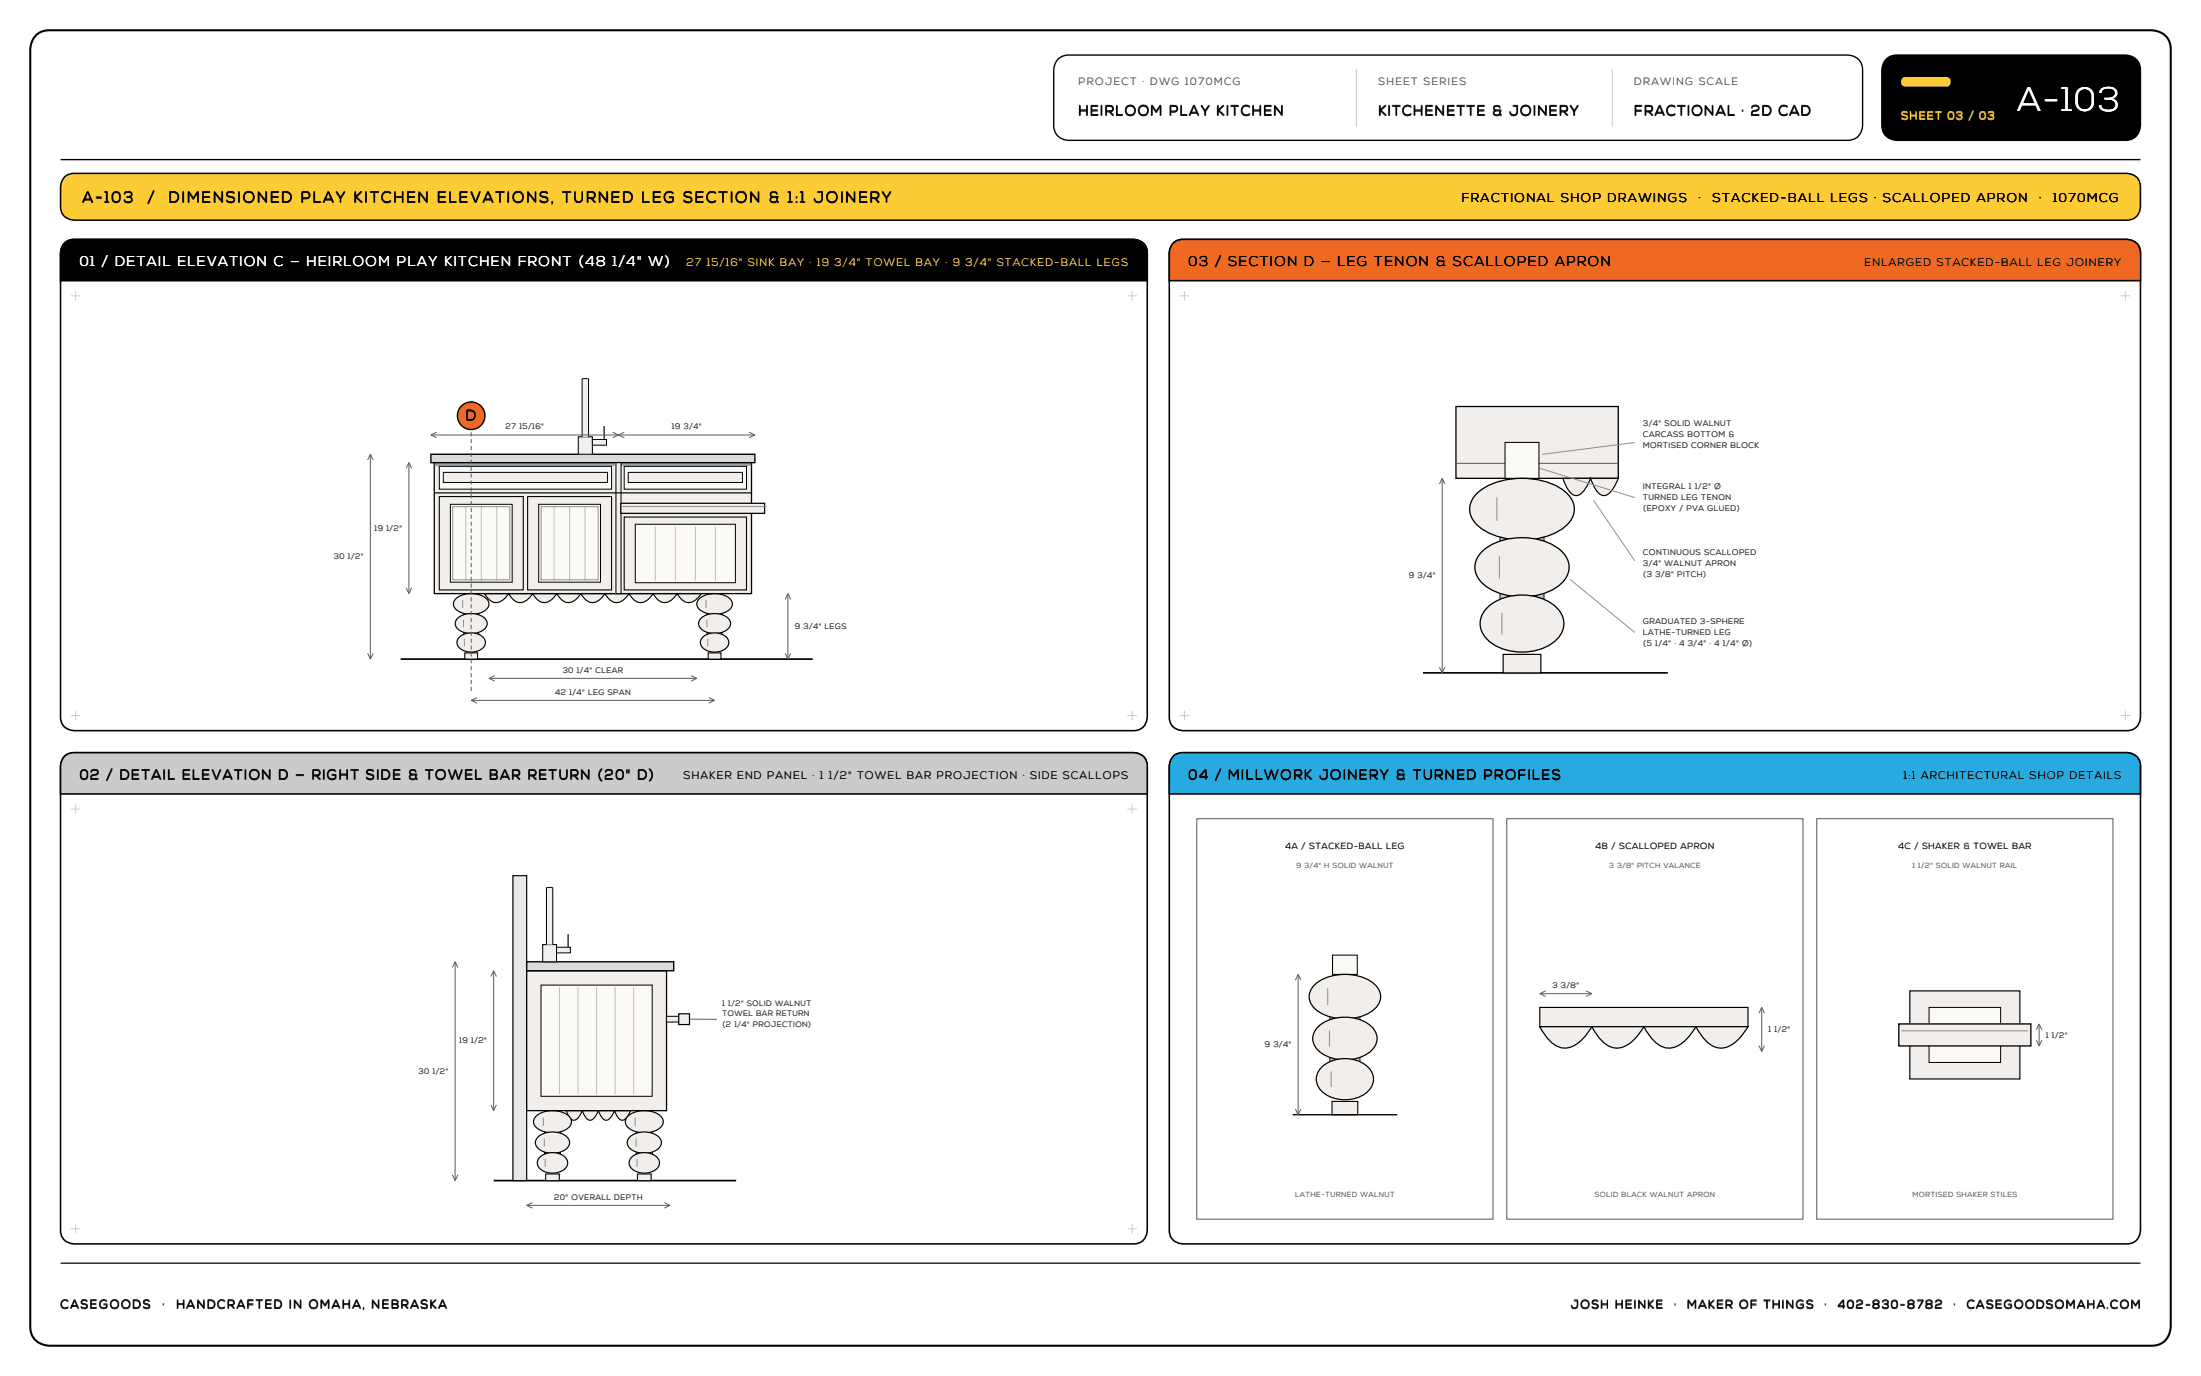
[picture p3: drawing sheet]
<svg xmlns="http://www.w3.org/2000/svg" width="564mm" height="353mm" viewBox="0 0 564 353" stroke-linecap="round" stroke-linejoin="round" font-family="sans-serif">
<path d="M9.5 8.8l.8-.5 1.1-.4 1.3-.1h539a4.8 4.8 0 0 1 5 4.9v327.4a4.8 4.8 0 0 1-5 4.9h-539a4.8 4.8 0 0 1-4.9-4.9v-327.4l.1-1.1a5.1 5.1 0 0 1 1.6-2.8z" fill="#fff" stroke="#000" stroke-width=".53"/>
<path d="M271.4 15.1l1.6-.9 1.1-.1h199.7a3.8 3.8 0 0 1 3.9 3.9v14.1a3.8 3.8 0 0 1-3.9 3.9h-199.7a3.8 3.8 0 0 1-3.9-3.9l.1-14.6a4.3 4.3 0 0 1 1.1-2.4z" fill="#fff" stroke="#000" stroke-width=".35"/>
<path d="M347.8 17.6v14.9M413.5 17.6v14.9" fill="none" stroke="#cbcbcb" stroke-width=".26"/>
<path d="M483.7 15.1l1.6-.9 1.2-.1h58.5a3.8 3.8 0 0 1 3.9 3.9v14.1a3.8 3.8 0 0 1-3.9 3.9h-58.5a3.8 3.8 0 0 1-3.9-3.9v-14.6a4.3 4.3 0 0 1 1.1-2.4z" fill="#000" stroke="#000" stroke-width=".35"/>
<path d="M487.8 20.1l.8-.3h10.6a1.25 1.25 0 0 1 1.1 1.2 1.25 1.25 0 0 1-1.1 1.2h-10.6a1.25 1.25 0 0 1-1.1-.8 1.25 1.25 0 0 1 .3-1.3z" fill="#fdcb33"/>
<path d="M15.5 40.9h533.4" fill="none" stroke="#000" stroke-width=".35"/>
<path d="M16.4 45.6l.6-.6 .9-.4 1.1-.2h526.4a3.5 3.5 0 0 1 3.5 3.6v4.9a3.5 3.5 0 0 1-3.5 3.5h-526.4a3.5 3.5 0 0 1-3.5-3.5v-5.1l.2-.9z" fill="#fdcb33" stroke="#000" stroke-width=".39"/>
<path d="M15.5 323.9h533.4" fill="none" stroke="#000" stroke-width=".32"/>
<path d="M16.4 62.5l.6-.6 .9-.4 1.1-.1h271.7a3.5 3.5 0 0 1 3.5 3.5v118.9a3.5 3.5 0 0 1-3.5 3.5h-271.7a3.5 3.5 0 0 1-3.5-3.5v-118.9l.2-1.1z" fill="#fff" stroke="#000" stroke-width=".41"/>
<path d="M16.4 62.5l.6-.6 .9-.4 1.1-.1h271.7a3.5 3.5 0 0 1 3.5 3.5v7.1h-278.7v-7.2l.2-1z" fill="#000" stroke="#000" stroke-width=".41"/>
<path d="M18.2 75.8h2.4M19.4 74.6v2.5M289.1 75.8h2.5M290.3 74.6v2.5M18.2 183.4h2.4M19.4 182.2v2.5M289.1 183.4h2.5M290.3 182.2v2.5" fill="none" stroke="#cbcbcb" stroke-width=".26"/>
<path d="M300.7 62.5l.6-.6 .9-.4 1.2-.1h242a3.5 3.5 0 0 1 3.5 3.5v118.9a3.5 3.5 0 0 1-3.5 3.5h-242a3.5 3.5 0 0 1-3.5-3.5v-118.9l.1-1.1z" fill="#fff" stroke="#000" stroke-width=".41"/>
<path d="M300.7 62.5l.6-.6 .9-.4 1.2-.1h242a3.5 3.5 0 0 1 3.5 3.5v7.1h-249v-7.2l.1-1z" fill="#ef6922" stroke="#000" stroke-width=".41"/>
<path d="M302.5 75.8h2.5M303.7 74.6v2.5M543.8 75.8h2.5M545 74.6v2.5M302.5 183.4h2.5M303.7 182.2v2.5M543.8 183.4h2.5M545 182.2v2.5" fill="none" stroke="#cbcbcb" stroke-width=".26"/>
<path d="M16.4 194.1l.6-.6 .9-.4 1.1-.1h271.7a3.5 3.5 0 0 1 3.5 3.5v118.9a3.5 3.5 0 0 1-3.5 3.5h-271.7a3.5 3.5 0 0 1-3.5-3.5v-118.9l.2-1.1z" fill="#fff" stroke="#000" stroke-width=".41"/>
<path d="M16.4 194.1l.6-.6 .9-.4 1.1-.1h271.7a3.5 3.5 0 0 1 3.5 3.5v7.1h-278.7v-7.3l.2-.9z" fill="#cbcbcb" stroke="#000" stroke-width=".41"/>
<path d="M18.2 207.4h2.4M19.4 206.2v2.5M289.1 207.4h2.5M290.3 206.2v2.5M18.2 315h2.4M19.4 313.8v2.5M289.1 315h2.5M290.3 313.8v2.5" fill="none" stroke="#cbcbcb" stroke-width=".26"/>
<path d="M300.7 194.1l.6-.6 .9-.4 1.2-.1h242a3.5 3.5 0 0 1 3.5 3.5v118.9a3.5 3.5 0 0 1-3.5 3.5h-242a3.5 3.5 0 0 1-3.5-3.5v-118.9l.1-1.1z" fill="#fff" stroke="#000" stroke-width=".41"/>
<path d="M300.7 194.1l.6-.6 .9-.4 1.2-.1h242a3.5 3.5 0 0 1 3.5 3.5v7.1h-249v-7.3l.1-.9z" fill="#27aae0" stroke="#000" stroke-width=".41"/>
<path d="M102.7 169h105.7" fill="none" stroke="#000" stroke-width=".44"/>
<path d="M124.3 152.2h55.5a4.2 4.2 0 0 1-3.7 2.2l-.8-.3-.8-.7-.8-1.2a4.2 4.2 0 0 1-3.8 2.2l-.8-.3-.8-.7-.8-1.2a4.2 4.2 0 0 1-3.7 2.2l-.8-.3-.8-.7-.9-1.2a4.2 4.2 0 0 1-3.7 2.2l-.8-.3-.8-.7-.9-1.2a4.2 4.2 0 0 1-3.7 2.2l-.8-.3-.8-.7-.8-1.2a4.2 4.2 0 0 1-3.8 2.2l-.7-.3-.9-.7-.8-1.2a4.2 4.2 0 0 1-3.7 2.2l-.8-.3-.9-.7-.8-1.2a4.2 4.2 0 0 1-3.7 2.2l-.8-.3-.8-.7-.9-1.2a4.2 4.2 0 0 1-3.7 2.2l-.8-.3-.8-.7z" fill="#f1eeeb" stroke="#000" stroke-width=".29"/>
<path d="M119.2 167.4h3.3v1.6h-3.3z" fill="#f1eeeb"/>
<path d="M119.2 167.4h3.3v1.6h-3.3z" fill="none" stroke="#000" stroke-width=".27"/>
<path d="M118.9 156.9h3.9v.9h-3.9z" fill="#cbcbcb"/>
<path d="M118.9 156.9h3.9v.9h-3.9z" fill="none" stroke="#000" stroke-width=".26"/>
<path d="M118.9 161.8h3.9v1h-3.9z" fill="#cbcbcb"/>
<path d="M118.9 161.8h3.9v1h-3.9z" fill="none" stroke="#000" stroke-width=".26"/>
<path d="M117.1 153.4a6.5 6.5 0 0 1 7.9 .4 1.94 1.94 0 0 1-.9 2.9 6.4 6.4 0 0 1-7.5-.8 1.75 1.75 0 0 1 .5-2.5z" fill="#f1eeeb" stroke="#000" stroke-width=".3"/>
<path d="M118.6 153.8v2.1" fill="none" stroke="#8f8f8f" stroke-width=".26"/>
<path d="M117.4 158.4a5.5 5.5 0 0 1 7.2 .5 2.08 2.08 0 0 1-1.5 3.1 5.5 5.5 0 0 1-6-1.1 1.76 1.76 0 0 1 .3-2.5z" fill="#f1eeeb" stroke="#000" stroke-width=".3"/>
<path d="M118.9 158.9v1.9" fill="none" stroke="#8f8f8f" stroke-width=".26"/>
<path d="M118 163.2a4.4 4.4 0 0 1 6.4 1 2.34 2.34 0 0 1-2 2.7 4.2 4.2 0 0 1-5.1-1.6 1.89 1.89 0 0 1 .7-2.1z" fill="#f1eeeb" stroke="#000" stroke-width=".3"/>
<path d="M119.1 163.8v1.9" fill="none" stroke="#8f8f8f" stroke-width=".26"/>
<path d="M181.6 167.4h3.3v1.6h-3.3z" fill="#f1eeeb"/>
<path d="M181.6 167.4h3.3v1.6h-3.3z" fill="none" stroke="#000" stroke-width=".27"/>
<path d="M181.3 156.9h3.9v.9h-3.9z" fill="#cbcbcb"/>
<path d="M181.3 156.9h3.9v.9h-3.9z" fill="none" stroke="#000" stroke-width=".26"/>
<path d="M181.3 161.8h3.9v1h-3.9z" fill="#cbcbcb"/>
<path d="M181.3 161.8h3.9v1h-3.9z" fill="none" stroke="#000" stroke-width=".26"/>
<path d="M179.5 153.4a6.5 6.5 0 0 1 8 .4 1.94 1.94 0 0 1-1 2.9 6.4 6.4 0 0 1-7.4-.8 1.75 1.75 0 0 1 .4-2.5z" fill="#f1eeeb" stroke="#000" stroke-width=".3"/>
<path d="M181.1 153.8v2.1" fill="none" stroke="#8f8f8f" stroke-width=".26"/>
<path d="M179.9 158.4a5.5 5.5 0 0 1 7.1 .5 2.08 2.08 0 0 1-1.4 3.1 5.5 5.5 0 0 1-6.1-1.1 1.76 1.76 0 0 1 .4-2.5z" fill="#f1eeeb" stroke="#000" stroke-width=".3"/>
<path d="M181.3 158.9v1.9" fill="none" stroke="#8f8f8f" stroke-width=".26"/>
<path d="M180.4 163.2a4.4 4.4 0 0 1 6.4 1 2.34 2.34 0 0 1-1.9 2.7 4.2 4.2 0 0 1-5.2-1.6 1.89 1.89 0 0 1 .7-2.1z" fill="#f1eeeb" stroke="#000" stroke-width=".3"/>
<path d="M181.5 163.8v1.9" fill="none" stroke="#8f8f8f" stroke-width=".26"/>
<path d="M111.4 118.6h81.3v33.6h-81.3z" fill="#f1eeeb"/>
<path d="M111.4 118.6h81.3v33.6h-81.3z" fill="none" stroke="#000" stroke-width=".34"/>
<path d="M110.5 116.5h83.1v2.1h-83.1z" fill="#dbdbdb"/>
<path d="M110.5 116.5h83.1v2.1h-83.1z" fill="none" stroke="#000" stroke-width=".35"/>
<path d="M111.4 119.2h81.3" fill="none" stroke="#5c5c5c" stroke-width=".26"/>
<path d="M158 118.6h1.3v33.6h-1.3z" fill="#f1eeeb"/>
<path d="M158 118.6h1.3v33.6h-1.3z" fill="none" stroke="#000" stroke-width=".26"/>
<path d="M111.4 126.4h81.3" fill="none" stroke="#000" stroke-width=".3"/>
<path d="M112.7 119.6h44.1v5.8h-44.1z" fill="#fbfaf7"/>
<path d="M112.7 119.6h44.1v5.8h-44.1z" fill="none" stroke="#000" stroke-width=".26"/>
<path d="M113.7 121.1h42.1v2.6h-42.1z" fill="#f1eeeb"/>
<path d="M113.7 121.1h42.1v2.6h-42.1z" fill="none" stroke="#000" stroke-width=".26"/>
<path d="M112.7 127.3h21.5v23.9h-21.5z" fill="#f1eeeb"/>
<path d="M112.7 127.3h21.5v23.9h-21.5z" fill="none" stroke="#000" stroke-width=".28"/>
<path d="M115.5 129.3h15.8v20h-15.8z" fill="#fbfaf7"/>
<path d="M115.5 129.3h15.8v20h-15.8z" fill="none" stroke="#000" stroke-width=".26"/>
<path d="M119.5 129.8v18.9M123.4 129.8v18.9M127.4 129.8v18.9" fill="none" stroke="#bdbdbd" stroke-width=".26"/>
<path d="M116.1 129.9h14.6v18.8h-14.6z" fill="none" stroke="#8f8f8f" stroke-width=".26"/>
<path d="M135.3 127.3h21.5v23.9h-21.5z" fill="#f1eeeb"/>
<path d="M135.3 127.3h21.5v23.9h-21.5z" fill="none" stroke="#000" stroke-width=".28"/>
<path d="M138.1 129.3h15.9v20h-15.9z" fill="#fbfaf7"/>
<path d="M138.1 129.3h15.9v20h-15.9z" fill="none" stroke="#000" stroke-width=".26"/>
<path d="M142.1 129.8v18.9M146.1 129.8v18.9M150 129.8v18.9" fill="none" stroke="#bdbdbd" stroke-width=".26"/>
<path d="M138.8 129.9h14.6v18.8h-14.6z" fill="none" stroke="#8f8f8f" stroke-width=".26"/>
<path d="M160.1 119.6h31.3v5.8h-31.3z" fill="#fbfaf7"/>
<path d="M160.1 119.6h31.3v5.8h-31.3z" fill="none" stroke="#000" stroke-width=".26"/>
<path d="M161.1 121.1h29.3v2.6h-29.3z" fill="#f1eeeb"/>
<path d="M161.1 121.1h29.3v2.6h-29.3z" fill="none" stroke="#000" stroke-width=".26"/>
<path d="M160.1 132.6h31.3v18.6h-31.3z" fill="#f1eeeb"/>
<path d="M160.1 132.6h31.3v18.6h-31.3z" fill="none" stroke="#000" stroke-width=".28"/>
<path d="M162.9 134.4h25.7v15h-25.7z" fill="#fbfaf7"/>
<path d="M162.9 134.4h25.7v15h-25.7z" fill="none" stroke="#000" stroke-width=".26"/>
<path d="M168.1 134.9v14M173.2 134.9v14M178.3 134.9v14M183.5 134.9v14" fill="none" stroke="#bdbdbd" stroke-width=".26"/>
<path d="M159.2 129h36.9v2.6h-36.9z" fill="#f1eeeb"/>
<path d="M159.2 129h36.9v2.6h-36.9z" fill="none" stroke="#000" stroke-width=".32"/>
<path d="M159.6 129.9h37" fill="none" stroke="#8f8f8f" stroke-width=".26"/>
<path d="M148.3 112h3.6v4.5h-3.6z" fill="#edf0f2"/>
<path d="M148.3 112h3.6v4.5h-3.6z" fill="none" stroke="#000" stroke-width=".26"/>
<path d="M151.9 112.7h3.6v1.4h-3.6z" fill="#edf0f2"/>
<path d="M151.9 112.7h3.6v1.4h-3.6z" fill="none" stroke="#000" stroke-width=".26"/>
<path d="M154.9 109.2v3.5" fill="none" stroke="#000" stroke-width=".3"/>
<path d="M149.3 97.2l.8-.2 .8 .2v14.8h-1.6z" fill="#edf0f2" stroke="#000" stroke-width=".26"/>
<circle cx="120.8" cy="106.6" r="3.5" fill="#ef6922" stroke="#000" stroke-width=".37"/>
<path d="M120.8 110.8v66.6" fill="none" stroke="#5c5c5c" stroke-width=".26" stroke-dasharray="1.1 .7" stroke-linecap="butt"/>
<g fill="none" stroke="#5c5c5c" stroke-width=".26">
<path d="M95 116.5v52.5M95 116.5l-.7 1.4M95 116.5l.7 1.4M104.9 118.6v33.6M104.9 118.6l-.7 1.5M104.9 118.6l.7 1.5M110.5 111.5h83.1M110.5 111.5l1.5 .7M112 110.8l-1.5 .7M157.1 110.8l3 1.4M160.1 110.8l-3 1.4M192.1 110.8l1.5 .7"/>
<path d="M193.6 111.5l-1.5 .7M104.2 150.7l.7 1.5M105.6 150.7l-.7 1.5M202.1 152.2v16.8M202.1 152.2l-.8 1.5M202.1 152.2l.7 1.5M94.3 167.5l.7 1.5M95.7 167.5l-.7 1.5M120.8 179.6h62.5M120.8 179.6l1.5 .7M122.3 178.9l-1.5 .7M125.4 173.9h53.3"/>
<path d="M125.4 173.9l1.5 .7M126.9 173.2l-1.5 .7M177.2 173.2l1.5 .7M178.7 173.9l-1.5 .7M181.8 178.9l1.5 .7M183.3 179.6l-1.5 .7M201.3 167.5l.8 1.5M202.8 167.5l-.7 1.5"/>
</g>
<path d="M364.9 172.5h62.8" fill="none" stroke="#000" stroke-width=".42"/>
<path d="M373.4 104.2h41.6v18.4h-41.6z" fill="#f1eeeb"/>
<path d="M373.4 104.2h41.6v18.4h-41.6z" fill="none" stroke="#000" stroke-width=".34"/>
<path d="M373.4 118.8h41.6" fill="none" stroke="#5c5c5c" stroke-width=".26"/>
<path d="M386 113.4h8.7v9.2h-8.7z" fill="#fbfaf7"/>
<path d="M386 113.4h8.7v9.2h-8.7z" fill="none" stroke="#000" stroke-width=".26"/>
<path d="M400.8 122.6h14.2a9.5 9.5 0 0 1-2.8 4.2 2.01 2.01 0 0 1-2.8-1l-1.5-3.2a9.5 9.5 0 0 1-2.8 4.2 2.01 2.01 0 0 1-2.8-1z" fill="#f1eeeb" stroke="#000" stroke-width=".3"/>
<path d="M385.5 167.8h9.6v4.7h-9.6z" fill="#f1eeeb"/>
<path d="M385.5 167.8h9.6v4.7h-9.6z" fill="none" stroke="#000" stroke-width=".3"/>
<path d="M384.7 136.6h11.3v2.7h-11.3z" fill="#cbcbcb"/>
<path d="M384.7 136.6h11.3v2.7h-11.3z" fill="none" stroke="#000" stroke-width=".26"/>
<path d="M384.7 151.3h11.3v2.7h-11.3z" fill="#cbcbcb"/>
<path d="M384.7 151.3h11.3v2.7h-11.3z" fill="none" stroke="#000" stroke-width=".26"/>
<path d="M378.5 126.8a17.2 17.2 0 0 1 13.5-4.1 15.5 15.5 0 0 1 10.2 4.1 5.3 5.3 0 0 1-.9 8.2 19.8 19.8 0 0 1-18.7 2 8.9 8.9 0 0 1-5.6-5.5 5.2 5.2 0 0 1 1.5-4.7z" fill="#f1eeeb" stroke="#000" stroke-width=".34"/>
<path d="M383.9 127.5v6" fill="none" stroke="#8f8f8f" stroke-width=".26"/>
<path d="M380.4 141.1a16.8 16.8 0 0 1 19.8 0 5.4 5.4 0 0 1 0 8.7 16.8 16.8 0 0 1-19.8 0 5.4 5.4 0 0 1 0-8.7z" fill="#f1eeeb" stroke="#000" stroke-width=".34"/>
<path d="M384.5 142.5v5.8" fill="none" stroke="#8f8f8f" stroke-width=".26"/>
<path d="M381.8 155.4a14.1 14.1 0 0 1 17 0 5.6 5.6 0 0 1 0 8.9 14.1 14.1 0 0 1-17 0 5.6 5.6 0 0 1 0-8.9z" fill="#f1eeeb" stroke="#000" stroke-width=".34"/>
<path d="M419.2 113.5l-23.8 3M394.9 120.1l24.3 7.5M408.7 128.3l10.5 15.5M385.2 157.1v5.6M402.7 148.6l16.5 13.5" fill="none" stroke="#8f8f8f" stroke-width=".26"/>
<path d="M369.9 122.6v49.9M369.9 122.6l-.8 1.5M369.9 122.6l.7 1.5M369.1 171l.8 1.5M370.6 171l-.7 1.5" fill="none" stroke="#5c5c5c" stroke-width=".26"/>
<path d="M126.6 302.7h62.2" fill="none" stroke="#000" stroke-width=".44"/>
<path d="M131.5 224.5h3.6v78.2h-3.6z" fill="#e8e8e8"/>
<path d="M131.5 224.5h3.6v78.2h-3.6z" fill="none" stroke="#000" stroke-width=".3"/>
<path d="M145.2 284.7h16.5l-.4 1a2.22 2.22 0 0 1-2.1 1.5l-.5-.4-.5-.8-.6-1.3-.4 1a2.22 2.22 0 0 1-2.1 1.5l-.5-.4-.6-.8-.5-1.3-.5 1a2.23 2.23 0 0 1-2 1.5l-.6-.4-.5-.8-.6-1.3-.4 1a2.23 2.23 0 0 1-2.1 1.5l-.5-.4-.5-.8z" fill="#f1eeeb" stroke="#000" stroke-width=".29"/>
<path d="M139.9 301h3.5v1.7h-3.5z" fill="#f1eeeb"/>
<path d="M139.9 301h3.5v1.7h-3.5z" fill="none" stroke="#000" stroke-width=".27"/>
<path d="M139.6 289.8h4.1v1h-4.1z" fill="#cbcbcb"/>
<path d="M139.6 289.8h4.1v1h-4.1z" fill="none" stroke="#000" stroke-width=".26"/>
<path d="M139.6 295.1h4.1v.9h-4.1z" fill="#cbcbcb"/>
<path d="M139.6 295.1h4.1v.9h-4.1z" fill="none" stroke="#000" stroke-width=".26"/>
<path d="M137.6 286a6.9 6.9 0 0 1 8.6 .5 2.07 2.07 0 0 1-1.1 3.1 6.9 6.9 0 0 1-7.9-.9 1.87 1.87 0 0 1 .4-2.7z" fill="#f1eeeb" stroke="#000" stroke-width=".3"/>
<path d="M139.3 286.5v2.2" fill="none" stroke="#8f8f8f" stroke-width=".26"/>
<path d="M138 291.4a5.9 5.9 0 0 1 7.7 .5 2.22 2.22 0 0 1-1.6 3.3 5.9 5.9 0 0 1-6.5-1.2 1.88 1.88 0 0 1 .4-2.6z" fill="#f1eeeb" stroke="#000" stroke-width=".3"/>
<path d="M139.6 291.9v2.1" fill="none" stroke="#8f8f8f" stroke-width=".26"/>
<path d="M138.5 296.7a4.9 4.9 0 0 1 6.8 .4 2.43 2.43 0 0 1-2.1 3.5 4.5 4.5 0 0 1-5.3-1.9 1.97 1.97 0 0 1 .6-2z" fill="#f1eeeb" stroke="#000" stroke-width=".3"/>
<path d="M139.8 297.1v2" fill="none" stroke="#8f8f8f" stroke-width=".26"/>
<path d="M163.5 301h3.5v1.7h-3.5z" fill="#f1eeeb"/>
<path d="M163.5 301h3.5v1.7h-3.5z" fill="none" stroke="#000" stroke-width=".27"/>
<path d="M163.2 289.8h4.1v1h-4.1z" fill="#cbcbcb"/>
<path d="M163.2 289.8h4.1v1h-4.1z" fill="none" stroke="#000" stroke-width=".26"/>
<path d="M163.2 295.1h4.1v.9h-4.1z" fill="#cbcbcb"/>
<path d="M163.2 295.1h4.1v.9h-4.1z" fill="none" stroke="#000" stroke-width=".26"/>
<path d="M161.2 286a6.9 6.9 0 0 1 8.5 .5 2.07 2.07 0 0 1-1 3.1 6.9 6.9 0 0 1-8-.9 1.87 1.87 0 0 1 .5-2.7z" fill="#f1eeeb" stroke="#000" stroke-width=".3"/>
<path d="M162.9 286.5v2.2" fill="none" stroke="#8f8f8f" stroke-width=".26"/>
<path d="M161.6 291.4a5.9 5.9 0 0 1 7.7 .5 2.22 2.22 0 0 1-1.6 3.3 5.9 5.9 0 0 1-6.5-1.2 1.88 1.88 0 0 1 .4-2.6z" fill="#f1eeeb" stroke="#000" stroke-width=".3"/>
<path d="M163.1 291.9v2.1" fill="none" stroke="#8f8f8f" stroke-width=".26"/>
<path d="M162 296.7a4.9 4.9 0 0 1 6.8 .4 2.43 2.43 0 0 1-2.1 3.5 4.5 4.5 0 0 1-5.3-1.9 1.97 1.97 0 0 1 .6-2z" fill="#f1eeeb" stroke="#000" stroke-width=".3"/>
<path d="M163.4 297.1v2" fill="none" stroke="#8f8f8f" stroke-width=".26"/>
<path d="M135.1 248.9h35.8v35.8h-35.8z" fill="#f1eeeb"/>
<path d="M135.1 248.9h35.8v35.8h-35.8z" fill="none" stroke="#000" stroke-width=".34"/>
<path d="M138.7 252.6h28.6v28.5h-28.6z" fill="#fbfaf7"/>
<path d="M138.7 252.6h28.6v28.5h-28.6z" fill="none" stroke="#000" stroke-width=".26"/>
<path d="M143.5 253.1v27.4M148.2 253.1v27.4M153 253.1v27.4M157.8 253.1v27.4M162.5 253.1v27.4" fill="none" stroke="#bdbdbd" stroke-width=".26"/>
<path d="M135.1 246.6h37.7v2.3h-37.7z" fill="#dbdbdb"/>
<path d="M135.1 246.6h37.7v2.3h-37.7z" fill="none" stroke="#000" stroke-width=".35"/>
<path d="M170.9 260.6h4.1v1.4h-4.1z" fill="#f1eeeb"/>
<path d="M170.9 260.6h4.1v1.4h-4.1z" fill="none" stroke="#000" stroke-width=".26"/>
<path d="M174.1 259.9h2.7v2.8h-2.7z" fill="#f1eeeb"/>
<path d="M174.1 259.9h2.7v2.8h-2.7z" fill="none" stroke="#000" stroke-width=".31"/>
<path d="M139.2 242.2h3.5v4.4h-3.5z" fill="#edf0f2"/>
<path d="M139.2 242.2h3.5v4.4h-3.5z" fill="none" stroke="#000" stroke-width=".26"/>
<path d="M142.7 242.9h3.6v1.4h-3.6z" fill="#edf0f2"/>
<path d="M142.7 242.9h3.6v1.4h-3.6z" fill="none" stroke="#000" stroke-width=".26"/>
<path d="M145.7 239.5v3.4" fill="none" stroke="#000" stroke-width=".3"/>
<path d="M140.1 227.6l.9-.1 .8 .1v14.6h-1.7z" fill="#edf0f2" stroke="#000" stroke-width=".26"/>
<g fill="none" stroke="#5c5c5c" stroke-width=".26">
<path d="M306.9 209.9h76v102.7h-76zM116.7 246.6v56.1M116.7 246.6l-.7 1.5M116.7 246.6l.7 1.5M126.6 248.9v35.8M126.6 248.9l-.7 1.5M126.6 248.9l.7 1.5M177 261.3h6.8M125.9 283.3l.7 1.4M127.3 283.3l-.7 1.4M116 301.2l.7 1.5M117.4 301.2l-.7 1.5"/>
<path d="M135.1 309h36.8M135.1 309l1.4 .7M136.5 308.3l-1.4 .7M170.4 308.3l1.5 .7M171.9 309l-1.5 .7"/>
</g>
<path d="M341.7 244.9h6.4v4.9h-6.4z" fill="#fbfaf7"/>
<path d="M341.7 244.9h6.4v4.9h-6.4z" fill="none" stroke="#000" stroke-width=".26"/>
<path d="M341.6 282.4h6.6v3.4h-6.6z" fill="#f1eeeb"/>
<path d="M341.6 282.4h6.6v3.4h-6.6z" fill="none" stroke="#000" stroke-width=".29"/>
<path d="M341 259.9h7.8v2h-7.8z" fill="#cbcbcb"/>
<path d="M341 259.9h7.8v2h-7.8z" fill="none" stroke="#000" stroke-width=".26"/>
<path d="M341 270.5h7.8v1.9h-7.8z" fill="#cbcbcb"/>
<path d="M341 270.5h7.8v1.9h-7.8z" fill="none" stroke="#000" stroke-width=".26"/>
<path d="M337.2 252.4a12.7 12.7 0 0 1 15.4 0 4.1 4.1 0 0 1-.8 6.9 12.9 12.9 0 0 1-14.6-.7 4 4 0 0 1 0-6.2z" fill="#f1eeeb" stroke="#000" stroke-width=".32"/>
<path d="M340.5 253.3v4.4" fill="none" stroke="#8f8f8f" stroke-width=".26"/>
<path d="M338 263.3a10.9 10.9 0 0 1 13.8 0 4.1 4.1 0 0 1-.7 6.6 11 11 0 0 1-13.1-.7 4 4 0 0 1 0-5.9z" fill="#f1eeeb" stroke="#000" stroke-width=".32"/>
<path d="M340.9 264.2v4.1" fill="none" stroke="#8f8f8f" stroke-width=".26"/>
<path d="M339 273.6a9 9 0 0 1 12.4 .7 4.2 4.2 0 0 1-1.3 6.1 9.1 9.1 0 0 1-11.7-1.3 4.1 4.1 0 0 1 .6-5.5z" fill="#f1eeeb" stroke="#000" stroke-width=".32"/>
<path d="M341.4 274.7v4" fill="none" stroke="#8f8f8f" stroke-width=".26"/>
<path d="M331.5 285.8h26.8" fill="none" stroke="#000" stroke-width=".35"/>
<path d="M386.4 209.9h76v102.7h-76zM332.9 249.8v36M332.9 249.8l-.7 1.5M332.9 249.8l.7 1.5M332.2 284.3l.7 1.5M333.6 284.3l-.7 1.5" fill="none" stroke="#5c5c5c" stroke-width=".26"/>
<path d="M394.9 258.3h53.4v4.9h-53.4z" fill="#f1eeeb"/>
<path d="M394.9 258.3h53.4v4.9h-53.4z" fill="none" stroke="#000" stroke-width=".3"/>
<path d="M394.9 263.2h53.4a13 13 0 0 1-5.2 5.2 4.9 4.9 0 0 1-5.7-1.6l-1.2-1.5-1.3-2.1a13 13 0 0 1-5.1 5.2 4.9 4.9 0 0 1-5.7-1.6l-1.3-1.5-1.2-2.1a13 13 0 0 1-5.2 5.2 4.9 4.9 0 0 1-5.7-1.6l-1.2-1.5-1.3-2.1a13 13 0 0 1-5.1 5.2 4.9 4.9 0 0 1-5.7-1.6l-1.3-1.5z" fill="#f1eeeb" stroke="#000" stroke-width=".32"/>
<path d="M465.9 209.9h76v102.7h-76zM394.9 254.8h13.3M394.9 254.8l1.5 .7M396.4 254l-1.5 .8M406.7 254l1.5 .8M408.2 254.8l-1.5 .7M451.8 258.3v11.3M451.8 258.3l-.7 1.5M451.8 258.3l.7 1.5M451.1 268.1l.7 1.5M452.5 268.1l-.7 1.5" fill="none" stroke="#5c5c5c" stroke-width=".26"/>
<path d="M489.8 254h28.2v22.6h-28.2z" fill="#f1eeeb"/>
<path d="M489.8 254h28.2v22.6h-28.2z" fill="none" stroke="#000" stroke-width=".3"/>
<path d="M494.7 258.3h18.4v14.1h-18.4z" fill="#fbfaf7"/>
<path d="M494.7 258.3h18.4v14.1h-18.4z" fill="none" stroke="#000" stroke-width=".26"/>
<path d="M487 262.5h33.8v5.7h-33.8z" fill="#f1eeeb"/>
<path d="M487 262.5h33.8v5.7h-33.8z" fill="none" stroke="#000" stroke-width=".34"/>
<path d="M487.7 264.3h32.4" fill="none" stroke="#8f8f8f" stroke-width=".26"/>
<path d="M522.2 266.7l.7 1.5M522.9 262.5v5.7M522.9 262.5l-.7 1.5M522.9 262.5l.7 1.5M523.6 266.7l-.7 1.5" fill="none" stroke="#5c5c5c" stroke-width=".26"/>
<text font-size="8.6" fill="#fff" x="517.4" y="28.6">A-103</text>
<g font-size="4">
<text x="21.2" y="51.9">A-103</text>
<text x="37.9" y="51.9">/</text>
<text x="43.3" y="51.9">DIMENSIONED PLAY KITCHEN ELEVATIONS, TURNED LEG SECTION &amp; 1:1 JOINERY</text>
</g>
<text font-size="3.8" x="119.5" y="107.9">D</text>
<g font-size="3.7">
<text x="276.6" y="29.6">HEIRLOOM PLAY KITCHEN</text>
<text x="353.5" y="29.6">KITCHENETTE &amp; JOINERY</text>
<text x="419.1" y="29.6">FRACTIONAL · 2D CAD</text>
</g>
<g font-size="3.6" fill="#fff">
<text x="20.5" y="68.3">01 / DETAIL ELEVATION C — HEIRLOOM PLAY KITCHEN FRONT (48</text>
<text x="157.1" y="68.3">1/4&quot; W)</text>
</g>
<g font-size="3.6">
<text x="304.8" y="68.3">03 / SECTION D — LEG TENON &amp; SCALLOPED APRON</text>
<text x="20.5" y="199.8">02 / DETAIL ELEVATION D — RIGHT SIDE &amp; TOWEL BAR RETURN (20&quot; D)</text>
<text x="304.8" y="199.8">04 / MILLWORK JOINERY &amp; TURNED PROFILES</text>
</g>
<g font-size="3.2">
<text x="374.9" y="51.8">FRACTIONAL SHOP DRAWINGS</text>
<text x="435.6" y="51.8">·</text>
<text x="439.2" y="51.8">STACKED-BALL LEGS · SCALLOPED APRON</text>
<text x="522.9" y="51.8">·</text>
<text x="526.5" y="51.8">1070MCG</text>
</g>
<g font-size="3.1">
<text x="15.5" y="335.5">CASEGOODS</text>
<text x="41.6" y="335.5">·</text>
<text x="45.2" y="335.5">HANDCRAFTED IN OMAHA, NEBRASKA</text>
</g>
<g font-size="3">
<text x="402.9" y="335.5">JOSH HEINKE</text>
<text x="429.3" y="335.5">·</text>
<text x="432.7" y="335.5">MAKER OF THINGS</text>
<text x="467.9" y="335.5">·</text>
<text x="471.3" y="335.5">402-830-8782</text>
<text x="501" y="335.5">·</text>
<text x="504.4" y="335.5">CASEGOODSOMAHA.COM</text>
</g>
<text font-size="2.9" fill="#fdcb33" x="487.5" y="30.7">SHEET 03 / 03</text>
<g font-size="2.8" fill="#fdcb33">
<text x="176" y="68.2">27</text>
<text x="181.2" y="68.2">15/16&quot; SINK BAY · 19</text>
<text x="214" y="68.2">3/4&quot; TOWEL BAY · 9</text>
<text x="247.6" y="68.2">3/4&quot; STACKED-BALL LEGS</text>
</g>
<g font-size="2.8">
<text x="478.1" y="68.2">ENLARGED STACKED-BALL LEG JOINERY</text>
<text x="175.3" y="199.7">SHAKER END PANEL · 1</text>
<text x="212.6" y="199.7">1/2&quot; TOWEL BAR PROJECTION · SIDE SCALLOPS</text>
<text x="488.2" y="199.7">1:1 ARCHITECTURAL SHOP DETAILS</text>
</g>
<g font-size="2.7" fill="#5a5a5a">
<text x="276.6" y="21.9">PROJECT · DWG 1070MCG</text>
<text x="353.5" y="21.9">SHEET SERIES</text>
<text x="419.1" y="21.9">DRAWING SCALE</text>
</g>
<g font-size="2.3">
<text x="329.6" y="217.7">4A / STACKED-BALL LEG</text>
<text x="409.2" y="217.7">4B / SCALLOPED APRON</text>
<text x="486.8" y="217.7">4C / SHAKER &amp; TOWEL BAR</text>
</g>
<g font-size="2" fill="#242424">
<text x="129.7" y="110.1">27</text>
<text x="133.2" y="110.1">15/16&quot;</text>
<text x="172.3" y="110.1">19</text>
<text x="175.3" y="110.1">3/4&quot;</text>
<text x="421.4" y="109.2">3/4&quot; SOLID WALNUT</text>
<text x="421.4" y="112.1">CARCASS BOTTOM &amp;</text>
<text x="421.4" y="114.9">MORTISED CORNER BLOCK</text>
<text x="421.4" y="125.5">INTEGRAL 1</text>
<text x="434.7" y="125.5">1/2&quot; Ø</text>
<text x="421.4" y="128.3">TURNED LEG TENON</text>
<text x="421.4" y="131.1">(EPOXY / PVA GLUED)</text>
<text x="96.1" y="136.1">19</text>
<text x="99.1" y="136.1">1/2&quot;</text>
<text x="85.6" y="143.4">30</text>
<text x="89.2" y="143.4">1/2&quot;</text>
<text x="421.4" y="142.4">CONTINUOUS SCALLOPED</text>
<text x="361.3" y="148.3">9</text>
<text x="363.5" y="148.3">3/4&quot;</text>
<text x="421.4" y="145.2">3/4&quot; WALNUT APRON</text>
<text x="421.4" y="148">(3</text>
<text x="424.5" y="148">3/8&quot; PITCH)</text>
<text x="203.8" y="161.3">9</text>
<text x="206" y="161.3">3/4&quot; LEGS</text>
<text x="421.4" y="160">GRADUATED 3-SPHERE</text>
<text x="421.4" y="162.9">LATHE-TURNED LEG</text>
<text x="421.4" y="165.7">(5</text>
<text x="424.5" y="165.7">1/4&quot; · 4</text>
<text x="432.9" y="165.7">3/4&quot; · 4</text>
<text x="441.9" y="165.7">1/4&quot; Ø)</text>
<text x="144.3" y="172.5">30</text>
<text x="147.9" y="172.5">1/4&quot; CLEAR</text>
<text x="142.4" y="178.2">42</text>
<text x="146" y="178.2">1/4&quot; LEG SPAN</text>
<text x="185.3" y="257.8">1</text>
<text x="186.8" y="257.8">1/2&quot; SOLID WALNUT</text>
<text x="398.1" y="253.3">3</text>
<text x="400.3" y="253.3">3/8&quot;</text>
<text x="185.3" y="260.5">TOWEL BAR RETURN</text>
<text x="185.3" y="263.3">(2</text>
<text x="188.3" y="263.3">1/4&quot; PROJECTION)</text>
<text x="117.8" y="267.5">19</text>
<text x="120.8" y="267.5">1/2&quot;</text>
<text x="324.3" y="268.5">9</text>
<text x="326.6" y="268.5">3/4&quot;</text>
<text x="453.6" y="264.6">1</text>
<text x="455.1" y="264.6">1/2&quot;</text>
<text x="524.7" y="266">1</text>
<text x="526.2" y="266">1/2&quot;</text>
<text x="107.4" y="275.3">30</text>
<text x="111" y="275.3">1/2&quot;</text>
<text x="142.1" y="307.6">20&quot; OVERALL DEPTH</text>
</g>
<g font-size="1.9" fill="#5c5c5c">
<text x="332.5" y="222.6">9</text>
<text x="334.5" y="222.6">3/4&quot; H SOLID WALNUT</text>
<text x="412.7" y="222.6">3</text>
<text x="414.7" y="222.6">3/8&quot; PITCH VALANCE</text>
<text x="490.5" y="222.6">1</text>
<text x="491.9" y="222.6">1/2&quot; SOLID WALNUT RAIL</text>
<text x="332.2" y="306.9">LATHE-TURNED WALNUT</text>
<text x="409" y="306.9">SOLID BLACK WALNUT APRON</text>
<text x="490.4" y="306.9">MORTISED SHAKER STILES</text>
</g>
</svg>
